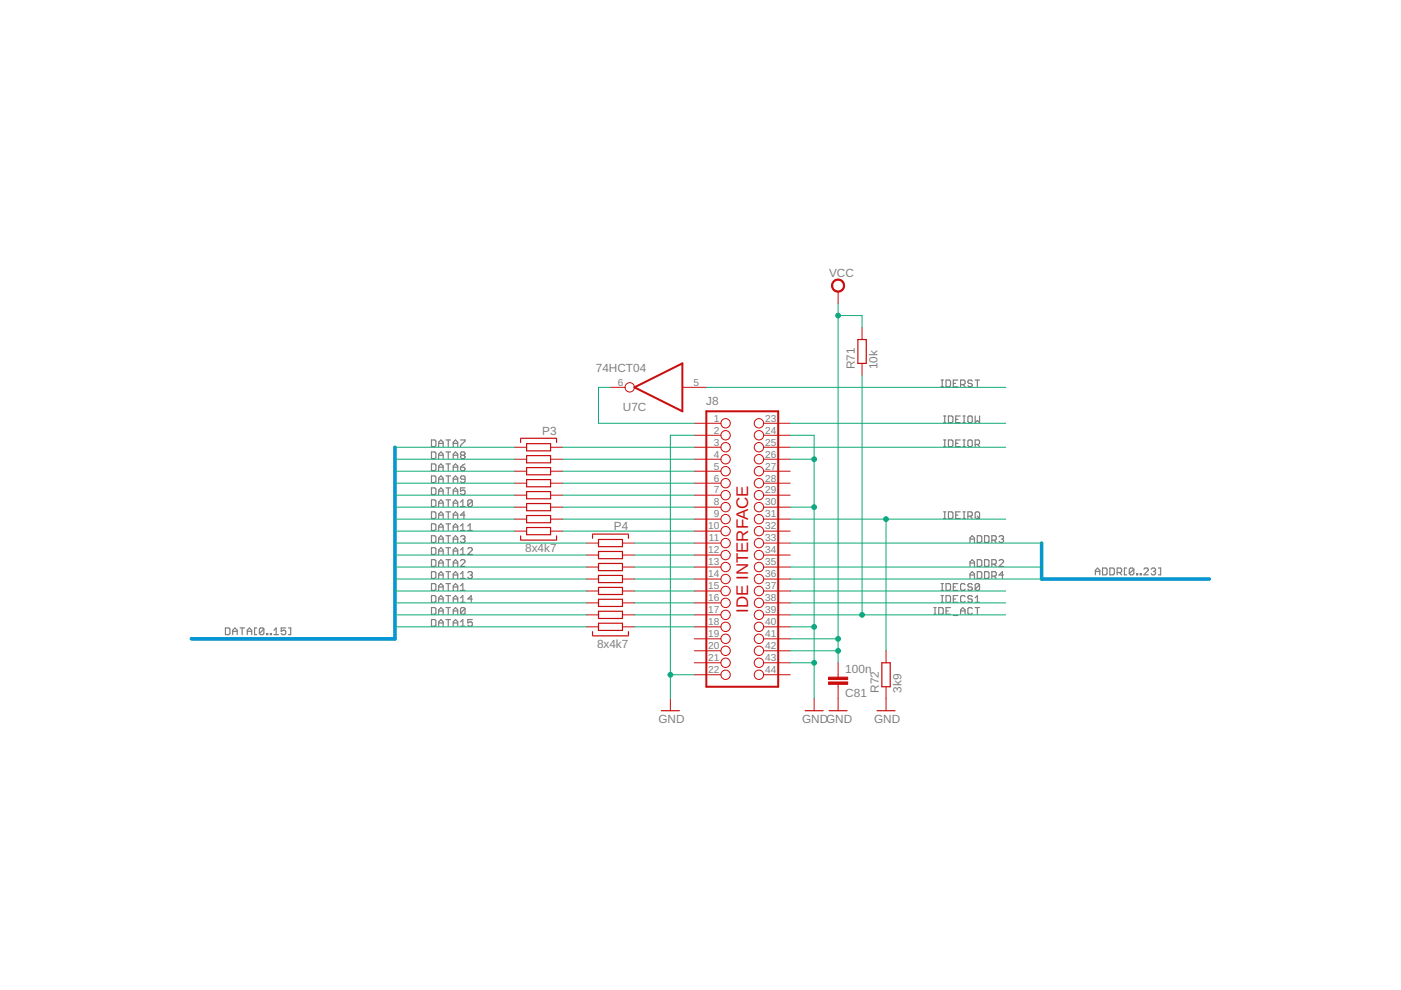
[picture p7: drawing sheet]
<svg xmlns="http://www.w3.org/2000/svg" width="297mm" height="210mm" viewBox="0 0 297 210" stroke-linecap="round" stroke-linejoin="round" font-family="sans-serif">
<g fill="none" stroke="#808080" stroke-width=".25">
<path d="M91.5 93.3h.7l.2 .2v1l-.2 .2h-.7zM91.5 95.8h.7l.2 .3v.9l-.2 .2h-.7zM91.5 98.4h.7l.2 .2v.9l-.2 .3h-.7zM93 94.7v-1l.5-.4 .5 .4v1M93 97.2v-.9l.5-.5 .5 .5v.9M93 99.8v-1l.5-.4 .5 .4v1M93 96.5h1M93 94h1M93 99.1h1M94.6 95.8h.9M94.6 93.3h.9M94.6 98.4h.9"/>
<path d="M95 93.3v1.4M95 95.8v1.4M95 98.4v1.4M96.1 94.7v-1l.5-.4 .4 .4v1M96.1 97.2v-.9l.5-.5 .4 .5v.9M96.1 99.8v-1l.5-.4 .4 .4v1M96.1 96.5h.9M96.1 94h.9M96.1 99.1h.9M97.6 93.3h1v.2l-1 1v.2M97.6 99.1h.8l.2 .4-.2 .3h-.5l-.3-.3zM97.9 96.5l-.3-.2 .3-.5h.5l.2 .3-.2 .4"/>
<path d="M97.9 96.5l-.3 .3 .3 .4h.5l.2-.2-.2-.5M97.9 96.5h.5M98.6 98.4l-1 .7M199.5 82h.5M199.5 80.6h.5M199.8 80.6v1.4M200.1 94.7h.4M200.1 93.3h.4M200.1 89.6h.4M200.1 88.2h.4M200.3 88.2v1.4M200.3 93.3v1.4"/>
<path d="M200.6 80.6h.7l.2 .2v1l-.2 .2h-.7zM201.1 93.3h.7l.2 .2v1l-.2 .2h-.7zM201.1 88.2h.7l.2 .2v1l-.2 .2h-.7zM202.1 81.3h.5M202.6 94h.5M202.6 88.9h.5M203.1 80.6h-1v1.4h1M203.6 93.3h-1v1.4h1M203.6 88.2h-1v1.4h1M203.7 81.5h.7l.2-.2v-.5l-.2-.2h-.7v1.4M204.1 81.5l.5 .5M204.2 94.7h.4"/>
<path d="M204.2 93.3h.4M204.2 89.6h.4M204.2 88.2h.4M204.4 88.2v1.4M204.4 93.3v1.4M205.2 93.5l.2-.2h.5l.2 .2v1l-.2 .2h-.5l-.2-.2zM205.4 88.2h.5l.2 .2v1l-.2 .2h-.5l-.2-.2v-1zM206.1 80.8l-.2-.2h-.5l-.2 .2v.3l.2 .2h.5l.2 .2-.2 .5h-.5l-.2-.2M206.8 94.2h.7l.2-.2v-.5l-.2-.2h-.7v1.4M206.8 80.6h.9M206.8 88.2v1.4l.4-.4 .5 .4v-1.4M207.2 80.6v1.4"/>
<path d="M207.2 94.2l.5 .5M91.5 100.9h.7l.2 .2v1l-.2 .2h-.7zM91.5 103.4h.7l.2 .3v.9l-.2 .3h-.7zM91.5 106h.7l.2 .2v1l-.2 .2h-.7zM91.5 108.5h.7l.2 .3v.9l-.2 .2h-.7zM91.5 111.1h.7l.2 .2v.9l-.2 .3h-.7zM91.5 113.6h.7l.2 .2v1l-.2 .2h-.7zM91.5 116.1h.7l.2 .3v.9l-.2 .3h-.7zM91.5 118.7h.7l.2 .2v.9l-.2 .3h-.7zM93 102.3v-.9l.5-.5 .5 .5v.9M93 104.9v-1l.5-.5 .5 .5v1M93 107.4v-1l.5-.4 .5 .4v1"/>
<path d="M93 109.9v-.9l.5-.5 .5 .5v.9M93 112.5v-1l.5-.4 .5 .4v1M93 115v-.9l.5-.5 .5 .5v.9M93 117.6v-1l.5-.5 .5 .5v1M93 116.8h1M93 111.8h1M93 106.7h1M93 101.6h1M93 104.1h1M93 109.2h1M93 114.3h1M93 119.4h1"/>
<path d="M94.6 116.1h.9M94.6 111.1h.9M94.6 106h.9M94.6 100.9h.9M94.6 103.4h.9M94.6 108.5h.9M94.6 113.6h.9M94.6 118.7h.9M95 100.9v1.4M95 103.4v1.5M95 106v1.4M95 108.5v1.4"/>
<path d="M95 111.1v1.4M95 113.6v1.4M95 116.1v1.5M95 118.7v1.4M96.1 102.3v-.9l.5-.5 .4 .5v.9M96.1 104.9v-1l.5-.5 .4 .5v1M96.1 107.4v-1l.5-.4 .4 .4v1M96.1 109.9v-.9l.5-.5 .4 .5v.9M96.1 112.5v-1l.5-.4 .4 .4v1M96.1 115v-.9l.5-.5 .4 .5v.9M96.1 117.6v-1l.5-.5 .4 .5v1M96.1 116.8h.9"/>
<path d="M96.1 111.8h.9M96.1 106.7h.9M96.1 101.6h.9M96.1 104.1h.9M96.1 109.2h.9M96.1 114.3h.9M96.1 119.4h.9M97.6 106.4l.5-.4v1.4M97.6 111.5l.5-.4v1.4M97.6 116.6l.5-.5v1.5M97.6 118.9l.3-.2h.5l.2 .2v.2l-1 1h1M97.6 117.6h1"/>
<path d="M97.6 112.5h1M97.6 107.4h1M97.6 113.8l.3-.2h.5l.2 .2-.2 .5M98.1 114.3h.3M98.4 114.3l.2 .2v.3l-.2 .2h-.5l-.3-.2M98.6 101.6h-.7l-.3-.2 .3-.5h.5l.2 .2v1l-.2 .2h-.5l-.3-.2M98.6 103.4h-1v.7l.5-.2 .5 .2v.5l-.2 .3h-.5l-.3-.3M98.6 109.2h-1l.8-.7v1.4M99.2 116.4l.2-.3h.5l.2 .3v.2l-.9 1h.9M99.2 112.5h.9M99.2 111.5l.5-.4v1.4M100.1 106.2l-.2-.2h-.5l-.2 .2v1"/>
<path d="M100.1 106.2v1l-.2 .2h-.5l-.2-.2M100.1 106.2l-.9 1M200.1 109.9h.4M200.1 108.5h.4M200.3 108.5v1.4M201.1 108.5h.7l.2 .3v.9l-.2 .2h-.7zM202.6 109.2h.5M203.6 108.5h-1v1.4h1M204.2 109.9h.4M204.2 108.5h.4M204.4 108.5v1.4M205.2 109.5h.7l.2-.3v-.4l-.2-.3h-.7v1.4"/>
<path d="M205.7 114.3h.9M205.7 119.4h.9M205.7 115v-.9l.4-.5 .5 .5v.9M205.7 109.5l.4 .4M206.8 108.8l.2-.3h.5l.2 .3v.9l-.2 .2h-.5l-.2-.2zM207.2 113.6h.7l.3 .2v1l-.3 .2h-.7zM207.2 118.7h.7l.3 .2v.9l-.3 .3h-.7zM207.2 109.5l.5 .4M208.7 113.6h.7l.3 .2v1l-.3 .2h-.7zM208.7 118.7h.7l.3 .2v.9l-.3 .3h-.7zM210.3 114.5h.7l.2-.2v-.5l-.2-.2h-.7v1.4M210.3 119.6h.7l.2-.2v-.5l-.2-.2h-.7v1.4"/>
<path d="M210.8 119.6l.4 .5M210.8 114.5l.4 .5M211.8 113.8l.3-.2h.4l.3 .2-.3 .5M211.8 118.9l.3-.2h.4l.3 .2v.2l-1 1h1M212.3 114.3h.2M212.5 114.3l.3 .2v.3l-.3 .2h-.4l-.3-.2M47.8 133.1h.7l.2 .3v.9l-.2 .3h-.7zM49.3 134.6v-1l.5-.5 .5 .5v1M49.3 133.9h1M50.9 133.1h.9M51.4 133.1v1.5M52.4 133.9h1"/>
<path d="M52.4 134.6v-1l.5-.5 .5 .5v1M54.4 133.1h-.4v1.5h.4M55.9 133.4v.9l-.2 .3h-.5l-.2-.3M55.9 133.4l-.2-.3h-.5l-.2 .3v.9M55.9 133.4l-.9 .9M56.5 134.3h.3v.3h-.3zM57.3 134.3h.3v.3h-.3zM58.1 134.6h.9M58.1 133.6l.4-.5v1.5M60.6 133.1h-1v.8l.5-.3h.2l.3 .3v.4l-.3 .3h-.4l-.3-.3M61.2 133.1h.4v1.5h-.4M91.5 121.2h.7l.2 .3v.9l-.2 .2h-.7z"/>
<path d="M91.5 123.7h.7l.2 .3v.9l-.2 .3h-.7zM91.5 126.3h.7l.2 .2v1l-.2 .2h-.7zM91.5 128.8h.7l.2 .3v.9l-.2 .2h-.7zM91.5 131.4h.7l.2 .2v.9l-.2 .3h-.7zM93 120.1v-1l.5-.4 .5 .4v1M93 122.6v-.9l.5-.5 .5 .5v.9M93 125.2v-1l.5-.5 .5 .5v1M93 127.7v-.9l.5-.5 .5 .5v.9M93 130.2v-.9l.5-.5 .5 .5v.9M93 132.8v-1l.5-.4 .5 .4v1M93 132.1h1M93 127h1"/>
<path d="M93 121.9h1M93 124.5h1M93 129.5h1M94.6 131.4h.9M94.6 126.3h.9M94.6 121.2h.9M94.6 123.7h.9M94.6 128.8h.9M95 121.2v1.4M95 123.7v1.5M95 126.3v1.4M95 128.8v1.4"/>
<path d="M95 131.4v1.4M96.1 132.1h.9M96.1 120.1v-1l.5-.4 .4 .4v1M96.1 122.6v-.9l.5-.5 .4 .5v.9M96.1 125.2v-1l.5-.5 .4 .5v1M96.1 127.7v-.9l.5-.5 .4 .5v.9M96.1 130.2v-.9l.5-.5 .4 .5v.9M96.1 132.8v-1l.5-.4 .4 .4v1M96.1 127h.9M96.1 121.9h.9M96.1 124.5h.9M96.1 129.5h.9"/>
<path d="M97.6 132.8h1M97.6 131.8l.5-.4v1.4M97.6 121.7l.5-.5v1.4M97.6 124.2l.5-.5v1.5M97.6 126.8l.5-.5v1.4M97.6 127.7h1M97.6 122.6h1M97.6 125.2h1M98.6 129.1v.9l-.2 .2h-.5l-.3-.2M98.6 129.1l-.2-.3h-.5l-.3 .3v.9M98.6 129.1l-1 .9M99.2 121.5l.2-.3h.5l.2 .3-.2 .4"/>
<path d="M99.7 121.9h.2M99.9 121.9l.2 .3-.2 .4h-.5l-.2-.2M100.1 131.4h-.9v.7l.5-.3 .4 .3v.4l-.2 .3h-.5l-.2-.3M100.1 127h-.9l.7-.7v1.4M198 130.2h.5M198 128.8h.5M198.2 128.8v1.4M199 128.8h.7l.3 .3v.9l-.3 .2h-.7zM199.5 127.7h.5M199.5 126.3h.5M199.5 125.2h.5M199.5 123.7h.5"/>
<path d="M199.8 123.7v1.5M199.8 126.3v1.4M200.6 126.3h.7l.2 .2v1l-.2 .2h-.7zM200.6 123.7h.7l.2 .3v.9l-.2 .3h-.7zM200.6 129.5h.4M201.5 128.8h-.9v1.4h.9M202.1 127h.5M202.1 124.5h.5M202.1 130.5h1M203.1 126.3h-1v1.4h1M203.1 123.7h-1v1.5h1M203.7 129.5h.9"/>
<path d="M203.7 130.2v-.9l.4-.5 .5 .5v.9M204.6 126.5l-.2-.2h-.5l-.2 .2v1l.2 .2h.5l.2-.2M204.6 124l-.2-.3h-.5l-.2 .3v.9l.2 .3h.5l.2-.3M205.7 121.9h.9M205.7 120.1v-1l.4-.4 .5 .4v1M205.7 122.6v-.9l.4-.5 .5 .5v.9M206.1 126.5l-.2-.2h-.5l-.2 .2v.3l.2 .2h.5l.2 .2-.2 .5h-.5l-.2-.2M206.1 124l-.2-.3h-.5l-.2 .3v.2l.2 .3h.5l.2 .2-.2 .5h-.5l-.2-.3M206.1 129.1l-.2-.3h-.5l-.2 .3v.9l.2 .2h.5l.2-.2M206.8 127.7h.9M206.8 128.8h.9M206.8 126.8l.4-.5v1.4"/>
<path d="M207.2 121.2h.7l.3 .3v.9l-.3 .2h-.7zM207.2 128.8v1.4M207.7 124v.9l-.2 .3h-.5l-.2-.3M207.7 124l-.2-.3h-.5l-.2 .3v.9M207.7 124l-.9 .9M208.7 121.2h.7l.3 .3v.9l-.3 .2h-.7zM210.3 122.2h.7l.2-.3v-.4l-.2-.3h-.7v1.4M210.8 122.2l.4 .4M212.8 121.9h-1l.7-.7v1.4M232.2 121.9v-1l.5-.5 .5 .5v1M232.2 121.2h1M233.8 120.4h.7l.2 .3v.9l-.2 .3h-.7z"/>
<path d="M235.3 120.4h.7l.3 .3v.9l-.3 .3h-.7zM236.9 121.4h.7l.2-.2v-.5l-.2-.3h-.7v1.5M237.3 121.4l.5 .5M238.9 120.4h-.5v1.5h.5M240.4 120.7v.9l-.3 .3h-.4l-.3-.3M240.4 120.7l-.3-.3h-.4l-.3 .3v.9M240.4 120.7l-1 .9M241 121.6h.2v.3h-.2zM241.7 121.6h.3v.3h-.3zM242.5 120.7l.3-.3h.4l.3 .3v.2l-1 1h1M244.1 120.7l.2-.3h.5l.2 .3-.2 .5M244.5 121.2h.3"/>
<path d="M244.8 121.2l.2 .2-.2 .5h-.5l-.2-.3M245.6 120.4h.5v1.5h-.5"/>
</g>
<g fill="none" stroke="#c90d0c" stroke-width=".21">
<path d="M177.7 61.8v2.6M182.8 69.4v2.6M182.8 77v2.6M109.1 99.9h2.6M109.1 94.8h2.6M109.1 97.4h2.6M116.7 99.9h2.6M116.7 94.8h2.6M116.7 97.4h2.6M129.4 82.1h3.1M144.7 82.1h5.1M147.2 99.9h5.6"/>
<path d="M147.2 94.8h5.6M147.2 97.4h5.6M147.2 89.7h5.6M147.2 92.3h5.6M161.9 99.9h5.6M161.9 94.8h5.6M161.9 97.4h5.6M161.9 89.7h5.6M161.9 92.3h5.6M109.1 110.1h2.6M109.1 105h2.6M109.1 102.4h2.6"/>
<path d="M109.1 107.5h2.6M109.1 112.6h2.6M116.7 110.1h2.6M116.7 105h2.6M116.7 102.4h2.6M116.7 107.5h2.6M116.7 112.6h2.6M124.4 115.1h2.5M124.4 117.7h2.5M132 115.1h2.5M132 117.7h2.5M147.2 115.1h5.6"/>
<path d="M147.2 110.1h5.6M147.2 105h5.6M147.2 102.4h5.6M147.2 107.5h5.6M147.2 112.6h5.6M147.2 117.7h5.6M161.9 115.1h5.6M161.9 110.1h5.6M161.9 105h5.6M161.9 102.4h5.6M161.9 107.5h5.6M161.9 112.6h5.6"/>
<path d="M161.9 117.7h5.6M124.4 130.4h2.5M124.4 125.3h2.5M124.4 120.2h2.5M124.4 122.8h2.5M124.4 127.8h2.5M124.4 132.9h2.5M132 130.4h2.5M132 125.3h2.5M132 120.2h2.5M132 122.8h2.5M132 127.8h2.5"/>
<path d="M132 132.9h2.5M147.2 130.4h5.6M147.2 125.3h5.6M147.2 120.2h5.6M147.2 122.8h5.6M147.2 127.8h5.6M147.2 132.9h5.6M147.2 135.4h5.6M147.2 138h5.6M161.9 130.4h5.6M161.9 125.3h5.6M161.9 120.2h5.6"/>
<path d="M161.9 122.8h5.6M161.9 127.8h5.6M161.9 132.9h5.6M161.9 135.4h5.6M161.9 138h5.6M187.9 138v2.5M142.1 148.1v2.6M147.2 143.1h5.6M147.2 140.5h5.6M161.9 143.1h5.6M161.9 140.5h5.6M172.6 148.1v2.6"/>
<path d="M177.7 140.5v3.1M177.7 145.1v5.6M187.9 145.6v5.1"/>
<circle cx="133.5" cy="82.1" r=".99"/>
<circle cx="153.8" cy="94.8" r=".99"/>
<circle cx="153.8" cy="89.7" r=".99"/>
<circle cx="153.8" cy="99.9" r=".99"/>
<circle cx="153.8" cy="97.4" r=".99"/>
<circle cx="153.8" cy="92.3" r=".99"/>
<circle cx="160.9" cy="92.3" r=".99"/>
<circle cx="160.9" cy="97.4" r=".99"/>
<circle cx="160.9" cy="89.7" r=".99"/>
<circle cx="160.9" cy="99.9" r=".99"/>
<circle cx="160.9" cy="94.8" r=".99"/>
<circle cx="153.8" cy="105" r=".99"/>
<circle cx="153.8" cy="102.4" r=".99"/>
<circle cx="153.8" cy="107.5" r=".99"/>
<circle cx="153.8" cy="112.6" r=".99"/>
<circle cx="153.8" cy="117.7" r=".99"/>
<circle cx="153.8" cy="110.1" r=".99"/>
<circle cx="153.8" cy="115.1" r=".99"/>
<circle cx="160.9" cy="112.6" r=".99"/>
<circle cx="160.9" cy="117.7" r=".99"/>
<circle cx="160.9" cy="107.5" r=".99"/>
<circle cx="160.9" cy="115.1" r=".99"/>
<circle cx="160.9" cy="110.1" r=".99"/>
<circle cx="160.9" cy="102.4" r=".99"/>
<circle cx="160.9" cy="105" r=".99"/>
<circle cx="153.8" cy="125.3" r=".99"/>
<circle cx="153.8" cy="127.8" r=".99"/>
<circle cx="153.8" cy="130.4" r=".99"/>
<circle cx="153.8" cy="135.4" r=".99"/>
<circle cx="153.8" cy="138" r=".99"/>
<circle cx="153.8" cy="122.8" r=".99"/>
<circle cx="153.8" cy="132.9" r=".99"/>
<circle cx="153.8" cy="120.2" r=".99"/>
<circle cx="160.9" cy="138" r=".99"/>
<circle cx="160.9" cy="127.8" r=".99"/>
<circle cx="160.9" cy="130.4" r=".99"/>
<circle cx="160.9" cy="135.4" r=".99"/>
<circle cx="160.9" cy="120.2" r=".99"/>
<circle cx="160.9" cy="122.8" r=".99"/>
<circle cx="160.9" cy="125.3" r=".99"/>
<circle cx="160.9" cy="132.9" r=".99"/>
<circle cx="153.8" cy="143.1" r=".99"/>
<circle cx="153.8" cy="140.5" r=".99"/>
<circle cx="160.9" cy="140.5" r=".99"/>
<circle cx="160.9" cy="143.1" r=".99"/>
</g>
<path d="M134.5 82.1l10.2-5.1v10.2zM149.8 87.2h15.2v58.4h-15.2z" fill="none" stroke="#c90d0c" stroke-width=".42"/>
<g fill="none" stroke="#c90d0c" stroke-width=".25">
<path d="M181.9 72h1.8v5h-1.8zM110.4 92.9h7.6M110.4 93v.8M111.7 94.1h5v1.5h-5zM111.7 96.6h5v1.5h-5zM111.7 99.1h5v1.6h-5zM118 93v.8M110.4 114.5h7.6M110.4 113.6v.8M111.7 101.7h5v1.5h-5zM111.7 104.2h5v1.5h-5zM111.7 106.8h5v1.5h-5z"/>
<path d="M111.7 109.3h5v1.5h-5zM111.7 111.8h5v1.6h-5zM118 113.6v.8M125.6 113.2h7.6M125.6 113.4v.7M126.9 114.4h5.1v1.5h-5.1zM126.9 116.9h5.1v1.5h-5.1zM126.9 119.5h5.1v1.5h-5.1zM133.2 113.4v.7M125.6 134.8h7.6M125.6 133.9v.8M126.9 122h5.1v1.5h-5.1z"/>
<path d="M126.9 124.5h5.1v1.5h-5.1zM126.9 127.1h5.1v1.5h-5.1zM126.9 129.6h5.1v1.5h-5.1zM126.9 132.1h5.1v1.6h-5.1zM133.2 133.9v.8M140.2 150.7h3.8M170.7 150.7h3.8M175.8 150.7h3.8M185.9 150.7h3.9M187 140.5h1.7v5.1h-1.7z"/>
</g>
<path d="M176.7 59.6a1.39 1.39 0 0 1 2.2 .2 1.39 1.39 0 0 1-.8 2.1 1.39 1.39 0 0 1-1.8-1.3h.3a1.14 1.14 0 0 1 1.6-1 1.14 1.14 0 0 1 .2 1.9 1.14 1.14 0 0 1-1.8-.7v-.2h-.3z" fill-rule="evenodd" fill="#c90d0c" stroke="#c90d0c" stroke-width=".21"/>
<g fill="#c90d0c" stroke="#c90d0c" stroke-width=".21">
<path d="M175.7 143.6h4v.5h-4z"/>
<path d="M175.7 144.6h4v.5h-4z"/>
</g>
<path d="M83.7 94.8v40.6h-43.1M220.9 115.1v7.7h35.5" fill="none" stroke="#0696d7" stroke-width=".76"/>
<g fill="none" stroke="#0dab76" stroke-width=".21">
<path d="M177.7 66.9h5.1v2.5M177.7 64.4v76.1M182.8 79.6v50.8M83.7 97.4h25.4M83.7 94.8h25.4M83.7 99.9h25.4M119.3 97.4h27.9M119.3 94.8h27.9M119.3 99.9h27.9M129.4 82.1h-2.5v7.6h20.3M147.2 92.3h-5.1v55.8M149.8 82.1h63.4"/>
<path d="M167.5 97.4h5.1M167.5 94.8h45.7M167.5 89.7h45.7M167.5 92.3h5.1v55.8M83.7 102.4h25.4M83.7 107.5h25.4M83.7 112.6h25.4M83.7 117.7h40.7M83.7 105h25.4M83.7 110.1h25.4M83.7 115.1h40.7M119.3 102.4h27.9"/>
<path d="M119.3 107.5h27.9M119.3 112.6h27.9M119.3 105h27.9M119.3 110.1h27.9M134.5 117.7h12.7M134.5 115.1h12.7M167.5 107.5h5.1M167.5 110.1h45.7M167.5 115.1h53.4M187.9 110.1v27.9M83.7 122.8h40.7M83.7 127.8h40.7"/>
<path d="M83.7 132.9h40.7M83.7 120.2h40.7M83.7 125.3h40.7M83.7 130.4h40.7M134.5 122.8h12.7M134.5 127.8h12.7M134.5 132.9h12.7M134.5 120.2h12.7M134.5 125.3h12.7M134.5 130.4h12.7M167.5 122.8h53.4M167.5 127.8h45.7"/>
<path d="M167.5 132.9h5.1M167.5 120.2h53.4M167.5 125.3h45.7M167.5 130.4h45.7M167.5 135.4h10.2M167.5 138h10.2M142.1 143.1h5.1M167.5 140.5h5.1"/>
</g>
<g fill="#0dab76" stroke="#0dab76" stroke-width=".21">
<circle cx="187.9" cy="110.1" r=".51"/>
<circle cx="172.6" cy="140.5" r=".51"/>
<circle cx="172.6" cy="97.4" r=".51"/>
<circle cx="172.6" cy="107.5" r=".51"/>
<circle cx="172.6" cy="132.9" r=".51"/>
<circle cx="142.1" cy="143.1" r=".51"/>
<circle cx="177.7" cy="135.4" r=".51"/>
<circle cx="177.7" cy="138" r=".51"/>
<circle cx="177.7" cy="66.9" r=".51"/>
<circle cx="182.8" cy="130.4" r=".51"/>
</g>
<text font-size="3.6" fill="#c90d0c" x="158.6" y="129.9" transform="rotate(-90 158.6 129.9)">IDE INTERFACE</text>
<g font-size="2.5" fill="#808080">
<text x="175.8" y="58.6">VCC</text>
<text x="126.3" y="78.8">74HCT04</text>
<text x="181.3" y="78.3" transform="rotate(-90 181.3 78.3)">R71</text>
<text x="186.1" y="78.3" transform="rotate(-90 186.1 78.3)">10k</text>
<text x="132.1" y="87.1">U7C</text>
<text x="149.8" y="85.9">J8</text>
<text x="114.9" y="92.2">P3</text>
<text x="130.2" y="112.5">P4</text>
<text x="111.3" y="117">8x4k7</text>
<text x="126.6" y="137.4">8x4k7</text>
<text x="179.2" y="142.7">100n</text>
<text x="179.2" y="147.8">C81</text>
<text x="186.3" y="146.9" transform="rotate(-90 186.3 146.9)">R72</text>
<text x="191.1" y="146.9" transform="rotate(-90 191.1 146.9)">3k9</text>
<text x="139.6" y="153.2">GND</text>
<text x="170.1" y="153.2">GNDGND</text>
<text x="185.3" y="153.2">GND</text>
</g>
<g font-size="2.1" fill="#808080">
<text x="131" y="81.8">6</text>
<text x="147" y="81.8">5</text>
<text x="151.3" y="89.4">1</text>
<text x="162.2" y="89.4">23</text>
<text x="151.3" y="94.5">3</text>
<text x="151.3" y="91.9">2</text>
<text x="162.2" y="94.5">25</text>
<text x="162.2" y="91.9">24</text>
<text x="151.3" y="99.6">5</text>
<text x="151.3" y="97">4</text>
<text x="162.2" y="97">26</text>
<text x="162.2" y="99.6">27</text>
<text x="151.3" y="104.6">7</text>
<text x="151.3" y="102.1">6</text>
<text x="151.3" y="107.2">8</text>
<text x="162.2" y="102.1">28</text>
<text x="162.2" y="104.6">29</text>
<text x="162.2" y="107.2">30</text>
<text x="150.1" y="112.2">10</text>
<text x="151.3" y="109.7">9</text>
<text x="162.2" y="109.7">31</text>
<text x="162.2" y="112.2">32</text>
<text x="150.1" y="119.9">13</text>
<text x="150.1" y="117.3">12</text>
<text x="150.3" y="114.8">11</text>
<text x="162.2" y="119.9">35</text>
<text x="162.2" y="114.8">33</text>
<text x="162.2" y="117.3">34</text>
<text x="150.1" y="124.9">15</text>
<text x="150.1" y="122.4">14</text>
<text x="162.2" y="122.4">36</text>
<text x="162.2" y="124.9">37</text>
<text x="150.1" y="130">17</text>
<text x="150.1" y="127.5">16</text>
<text x="162.2" y="127.5">38</text>
<text x="162.2" y="130">39</text>
<text x="150.1" y="132.6">18</text>
<text x="150.1" y="135.1">19</text>
<text x="150.1" y="137.6">20</text>
<text x="162.2" y="135.1">41</text>
<text x="162.2" y="137.6">42</text>
<text x="162.2" y="132.6">40</text>
<text x="150.1" y="140.2">21</text>
<text x="150.1" y="142.7">22</text>
<text x="162.2" y="142.7">44</text>
<text x="162.2" y="140.2">43</text>
</g>
</svg>
